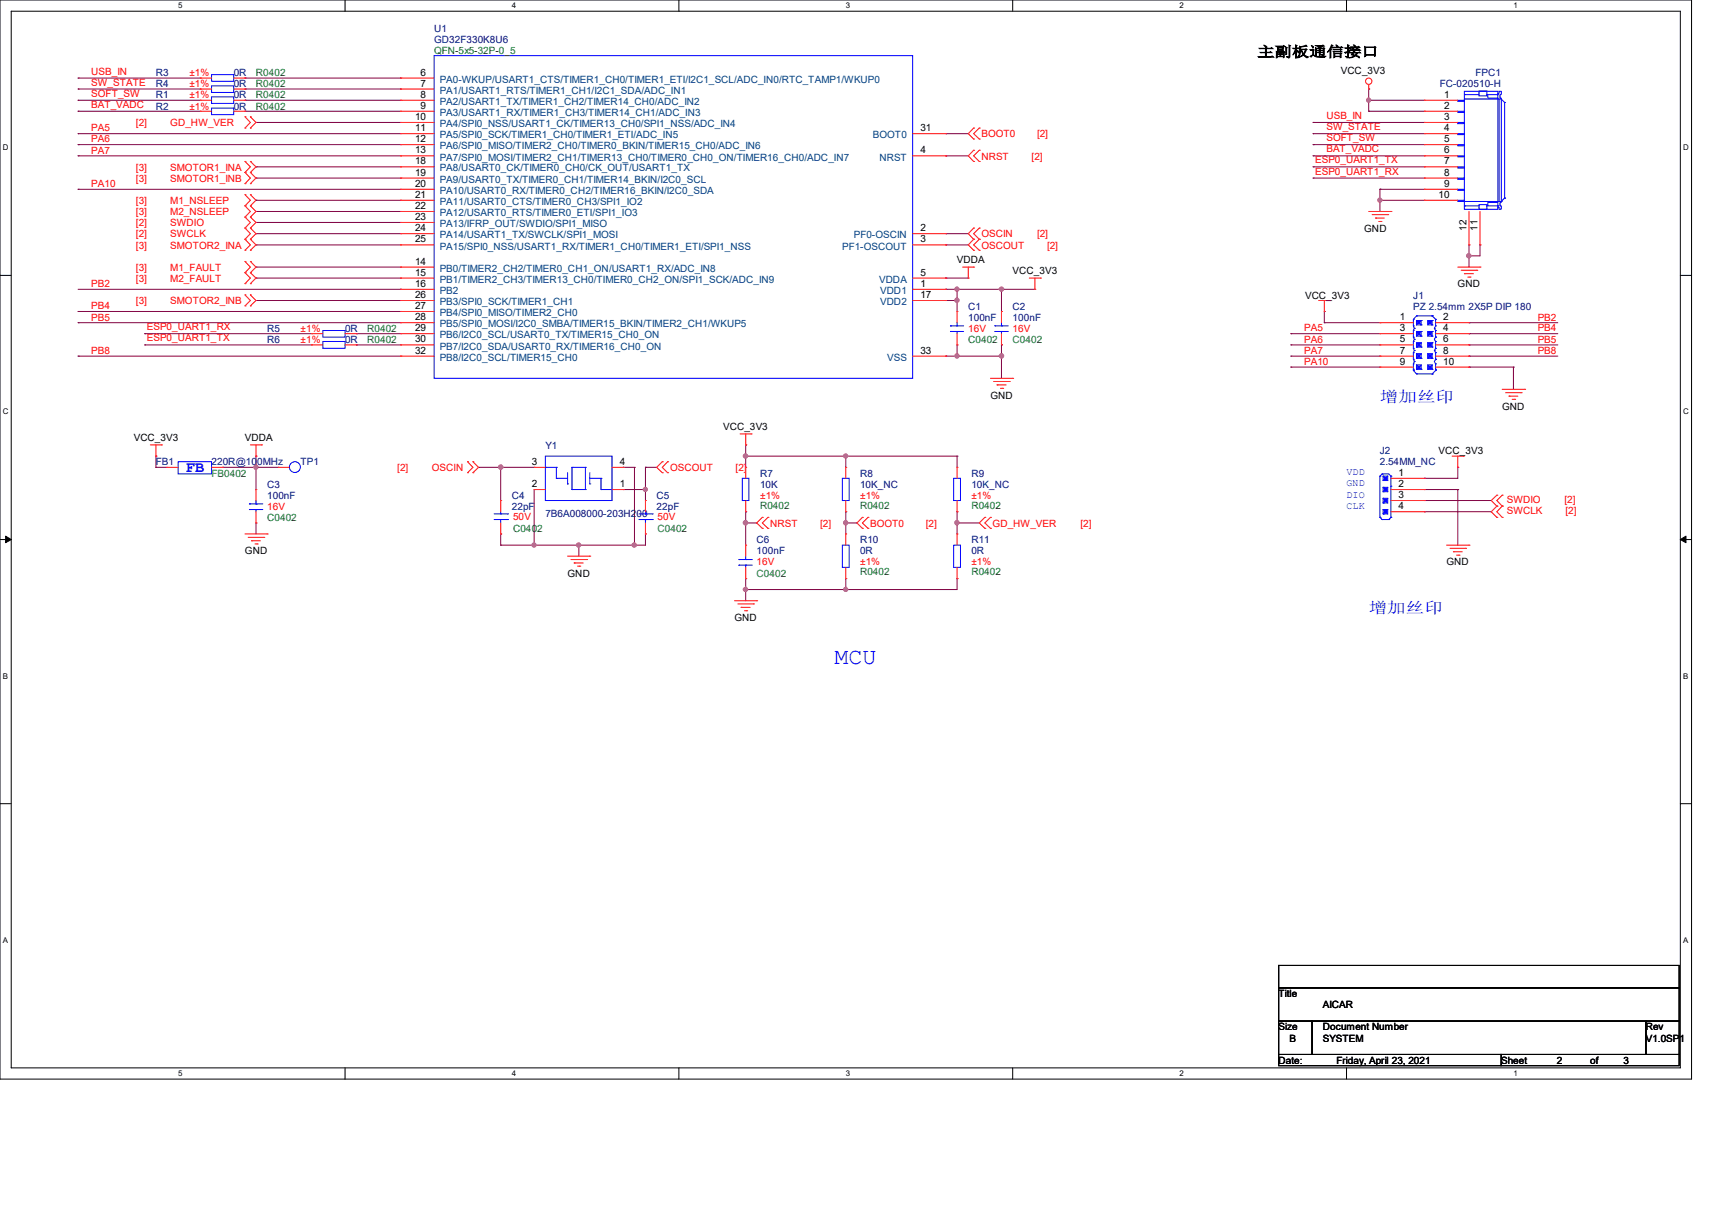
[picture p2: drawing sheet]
<svg xmlns="http://www.w3.org/2000/svg" width="297mm" height="210mm" viewBox="0 0 297 210" stroke-linecap="round" stroke-linejoin="round" font-family="sans-serif">
<path d="M0 0h293.5v187.3h-293.5zM1.9 1.9h289.6v183.4h-289.6z" fill="none" stroke="#000" stroke-width=".17"/>
<g fill="#fff">
<path d="M30.9 .2h.8v1.5h-.8z"/>
<path d="M30.9 185.5h.8v1.6h-.8z"/>
</g>
<path d="M59.9 0v1.9M59.9 185.3v2" fill="none" stroke="#000" stroke-width=".17"/>
<g fill="#fff">
<path d="M88.8 .2h.8v1.5h-.8z"/>
<path d="M88.8 185.5h.8v1.6h-.8z"/>
</g>
<path d="M117.8 0v1.9M117.8 185.3v2" fill="none" stroke="#000" stroke-width=".17"/>
<g fill="#fff">
<path d="M146.7 .2h.8v1.5h-.8z"/>
<path d="M146.7 185.5h.8v1.6h-.8z"/>
</g>
<path d="M175.7 0v1.9M175.7 185.3v2" fill="none" stroke="#000" stroke-width=".17"/>
<g fill="#fff">
<path d="M204.6 .2h.8v1.5h-.8z"/>
<path d="M204.6 185.5h.8v1.6h-.8z"/>
</g>
<path d="M233.6 0v1.9M233.6 185.3v2" fill="none" stroke="#000" stroke-width=".17"/>
<g fill="#fff">
<path d="M262.6 .2h.7v1.5h-.7z"/>
<path d="M262.6 185.5h.7v1.6h-.7z"/>
<path d="M.5 24.8h1v1.6h-1z"/>
<path d="M292 24.8h1v1.6h-1z"/>
<path d="M.5 70.7h1v1.5h-1z"/>
<path d="M292 70.7h1v1.5h-1z"/>
</g>
<path d="M0 47.8h1.9M291.5 47.8h2" fill="none" stroke="#000" stroke-width=".17"/>
<g fill="#fff">
<path d="M.5 116.5h.9v1.6h-.9z"/>
<path d="M292 116.5h.9v1.6h-.9z"/>
</g>
<path d="M0 93.6h1.9M291.5 93.6h2" fill="none" stroke="#000" stroke-width=".17"/>
<path d="M1 93l.9 .6-.9 .6zM291.5 93.6l1-.6v1.2z" fill="#000" stroke="#000" stroke-width=".17"/>
<g fill="#fff">
<path d="M.5 162.4h.9v1.5h-.9z"/>
<path d="M292 162.4h.9v1.5h-.9z"/>
</g>
<path d="M0 139.5h1.9M291.5 139.5h2M221.8 167.6h69.5v3.8h-69.5zM221.8 171.4h69.5v5.8h-69.5zM221.8 177.2h5.8v5.8h-5.8zM227.6 177.2h57.9v5.8h-57.9zM285.5 177.2h5.8v5.8h-5.8zM221.8 183h38.6v2h-38.6zM260.4 183h30.9v2h-30.9z" fill="none" stroke="#000" stroke-width=".17"/>
<g fill="none" stroke="#800040" stroke-width=".17">
<path d="M13.5 13.5h.1M13.5 15.5h.1M13.5 17.4h.1M13.5 19.3h.1M13.5 13.5h21.3M13.5 15.5h21.3M13.5 17.4h21.3M13.5 19.3h21.3M42.5 13.5h.1M42.5 15.5h.1M42.5 17.4h.1M42.5 19.3h.1"/>
<path d="M42.5 13.5h27M42.5 15.5h27M42.5 17.4h27M42.5 19.3h27M237.4 15.5h.1M237.4 17.4h.1M237.4 19.3h.1M237.4 17.4h9.7M237.4 19.3h9.7M237.4 15.5v3.8M13.5 23.2h.1M13.5 25.1h.1"/>
<path d="M13.5 27.1h.1M13.5 32.9h.1M13.5 23.2h56M13.5 27.1h56M13.5 25.1h56M13.5 32.9h56M44.4 29h.1M44.4 30.9h.1M44.4 38.6h.1M44.4 21.3h.1M44.4 34.8h.1M44.4 36.7h.1"/>
<path d="M44.4 29h25.1M44.4 30.9h25.1M44.4 38.6h25.1M44.4 21.3h25.1M44.4 34.8h25.1M44.4 36.7h25.1M164.1 23.2h.1M164.1 27.1h.1M164.1 23.2h3.9M164.1 27.1h3.9M227.8 30.9h.1M227.8 29h.1"/>
<path d="M227.8 21.3h.1M227.8 23.2h.1M227.8 25.1h.1M227.8 27.1h.1M227.8 29h19.3M227.8 30.9h19.3M227.8 23.2h19.3M227.8 27.1h19.3M227.8 21.3h19.3M227.8 25.1h19.3M239.4 32.9h.1M239.4 34.8h.1"/>
<path d="M239.4 34.8h7.7M239.4 32.9h7.7M239.4 32.9v3.8M13.5 56h.1M13.5 54.1h.1M13.5 50.2h56M13.5 56h56M13.5 54.1h56M25.1 57.9h.1M25.1 59.9h.1M25.1 57.9h29M25.1 59.9h29"/>
<path d="M44.4 42.5h.1M44.4 52.2h.1M44.4 40.6h.1M44.4 46.4h.1M44.4 48.3h.1M44.4 42.5h25.1M44.4 40.6h25.1M44.4 52.2h25.1M44.4 48.3h25.1M44.4 46.4h25.1M61.8 57.9h.1M61.8 59.9h.1"/>
<path d="M61.8 57.9h7.7M61.8 59.9h7.7M69.5 50.2h.1M164.1 40.6h.1M164.1 42.5h.1M164.1 50.2h.1M164.1 52.2h.1M164.1 48.3h.1M164.1 42.5h3.9M164.1 40.6h3.9M164.1 50.2h15.4M164.1 52.2h1.9"/>
<path d="M164.1 48.3h3.9M166 50.2h.1M166 52.2h.1M166 59.9h.1M166 50.2v3.9M166 59.9v1.9M173.7 50.2h.1M173.7 59.9h.1M173.7 50.2v3.9M173.7 59.9v5.8M223.9 57.9h.1M223.9 59.9h.1"/>
<path d="M223.9 57.9h15.5M223.9 59.9h15.5M229.7 56h.1M229.7 54.1h.1M229.7 56h9.7M229.7 54.1v1.9M254.8 42.5h.1M254.8 44.4h.1M254.8 56h.1M254.8 59.9h.1M254.8 57.9h.1M254.8 56h15.5"/>
<path d="M254.8 57.9h15.5M254.8 59.9h15.5M254.8 42.5v3.9M256.8 42.5h.1M256.8 42.5v1.9h-2M13.5 61.8h.1M13.5 61.8h56M27.1 79.2h.1M27.1 79.2v1.9M44.4 79.2h.1M44.4 79.2v5.8M129.4 77.2h.1"/>
<path d="M129.4 79.2h.1M129.4 79.2h36.6M129.4 77.2v3.9M146.7 79.2h.1M146.7 79.2v1.9M164.1 61.8h.1M164.1 61.8h9.6M166 79.2h.1M166 61.8h.1M166 79.2v1.9M173.7 61.8h.1M223.9 63.7h.1"/>
<path d="M223.9 61.8h.1M223.9 61.8h15.5M223.9 63.7h15.5M254.8 63.7h.1M254.8 61.8h.1M254.8 61.8h15.5M254.8 63.7h7.8M262.6 63.7h.1M262.6 63.7v3.9M27.1 81.1h.1M27.1 81.1h1.9M38.6 81.1h.1"/>
<path d="M38.6 81.1h9.7M44.4 81.1h.1M44.4 90.8h.1M44.4 90.8v1.9M83 81.1h.1M83 81.1h9.7M86.9 92.7h.1M86.9 94.6h.1M86.9 81.1h.1M86.9 81.1v5.8M86.9 92.7v1.9M92.7 85h.1"/>
<path d="M92.7 94.6h.1M92.7 85v9.6M100.4 94.6h.1M100.4 94.6v1.9M108.1 81.1h.1M108.1 85h.1M108.1 85h3.9M108.1 81.1h2M110.1 81.1h.1M110.1 94.6h.1M110.1 81.1v13.5M112 92.7h.1"/>
<path d="M112 85h.1M112 81.1h.1M112 81.1h1.9M112 92.7v1.9h-25.1M112 81.1v5.8M129.4 88.8h.1M129.4 90.8h.1M129.4 90.8h1.9M129.4 88.8v5.8M146.7 88.8h.1M146.7 90.8h.1M146.7 90.8h2"/>
<path d="M146.7 88.8v3.9M166 88.8h.1M166 90.8h.1M166 88.8v3.9M166 90.8h3.9M247.1 86.9h.1M247.1 88.8h.1M247.1 85h.1M247.1 83h.1M247.1 86.9h11.6M247.1 88.8h11.6M247.1 85h5.8"/>
<path d="M252.9 85h.1M252.9 81.1h.1M252.9 81.1v1.9h-5.8M252.9 85v9.6M129.4 100.4h.1M129.4 102.3h.1M129.4 100.4v3.9M146.7 102.3h.1M146.7 100.4h.1M146.7 100.4v1.9M166 100.4h.1M166 100.4v1.9h-36.6"/>
</g>
<g fill="#f0f" stroke="#f0f" stroke-width=".17">
<circle cx="146.7" cy="79.1" r=".36"/>
<circle cx="166" cy="90.7" r=".37"/>
<circle cx="146.7" cy="102.3" r=".36"/>
<circle cx="166" cy="50.2" r=".36"/>
<circle cx="166" cy="52.1" r=".37"/>
<circle cx="173.7" cy="50.2" r=".37"/>
<circle cx="166" cy="61.8" r=".37"/>
<circle cx="173.7" cy="61.8" r=".38"/>
<circle cx="129.3" cy="90.7" r=".38"/>
<circle cx="146.7" cy="90.7" r=".37"/>
<circle cx="129.3" cy="79.1" r=".37"/>
<circle cx="129.3" cy="102.3" r=".37"/>
<circle cx="44.4" cy="81.1" r=".37"/>
<circle cx="100.4" cy="94.6" r=".37"/>
<circle cx="110" cy="94.6" r=".37"/>
<circle cx="92.6" cy="94.6" r=".36"/>
<circle cx="86.9" cy="81.1" r=".38"/>
<circle cx="112" cy="84.9" r=".36"/>
<circle cx="239.4" cy="34.7" r=".36"/>
<circle cx="237.4" cy="17.4" r=".36"/>
<circle cx="254.8" cy="44.4" r=".37"/>
</g>
<g fill="none" stroke="#f00" stroke-width=".17">
<path d="M34.8 17.4h.1M34.8 19.3h.1M34.8 13.5h.1M34.8 15.5h.1M34.8 17.4h1.9M34.8 13.5h1.9M34.8 15.5h1.9M34.8 19.3h1.9M40.6 17.4h1.9M40.6 13.5h1.9M40.6 15.5h1.9M40.6 19.3h1.9"/>
<path d="M42.5 17.4h.1M42.5 19.3h.1M42.5 13.5h.1M42.5 15.5h.1M69.5 13.5h.1M69.5 15.5h.1M69.5 17.4h.1M69.5 19.3h.1M69.5 17.4h5.8M69.5 13.5h5.8M69.5 15.5h5.8M69.5 19.3h5.8"/>
<path d="M237.4 15.5h.1M237.4 14.7v.8M247.1 17.4h.1M247.1 19.3h.1M247.1 17.4h5.8M247.1 19.3h5.8M42.5 29.9h.1M42.5 28h.1M42.5 22.2h.1M42.5 20.3h.1M42.5 31.9h.1M42.5 39.6h.1"/>
<path d="M42.5 37.7h.1M42.5 35.7h.1M42.5 33.8h.1M42.5 28l.9 1-.9 .9M42.5 20.3l.9 1-.9 .9M42.5 29.9l.9 1-.9 1M42.5 37.7l.9 .9-.9 1M42.5 39.6l.9 1-.9 .9M42.5 33.8l.9 1-.9 .9M42.5 35.7l.9 1-.9 1M43.4 28h.1M43.4 29.9h.1"/>
<path d="M43.4 20.3h.1M43.4 22.2h.1M43.4 31.9h.1M43.4 37.7h.1M43.4 39.6h.1M43.4 33.8h.1M43.4 35.7h.1M43.4 28l1 1-1 .9M43.4 20.3l1 1-1 .9M43.4 29.9l1 1-1 1M43.4 37.7l1 .9-1 1M43.4 39.6l1 1-1 .9"/>
<path d="M43.4 33.8l1 1-1 .9M43.4 35.7l1 1-1 1M69.5 21.3h.1M69.5 32.9h.1M69.5 30.9h.1M69.5 29h.1M69.5 27.1h.1M69.5 25.1h.1M69.5 23.2h.1M69.5 38.6h.1M69.5 36.7h.1M69.5 34.8h.1"/>
<path d="M69.5 36.7h5.8M69.5 27.1h5.8M69.5 21.3h5.8M69.5 32.9h5.8M69.5 30.9h5.8M69.5 29h5.8M69.5 25.1h5.8M69.5 23.2h5.8M69.5 38.6h5.8M69.5 34.8h5.8M158.3 27.1h5.8M158.3 23.2h5.8"/>
<path d="M164.1 27.1h.1M164.1 23.2h.1M168.9 22.2h.1M168.9 24.1h.1M168.9 26.1h.1M168.9 28h.1M168.9 39.6h.1M168.9 22.2l-.9 1 .9 .9M168.9 26.1l-.9 1 .9 .9M168.9 39.6l-.9 1 .9 .9M169.9 24.1h.1M169.9 22.2h.1"/>
<path d="M169.9 28h.1M169.9 26.1h.1M169.9 39.6h.1M169.9 22.2l-1 1 1 .9M169.9 26.1l-1 1 1 .9M169.9 39.6l-1 1 1 .9M237.4 36.7h3.9M238 37.3h2.7M238.6 37.8h.1M238.6 37.8h1.6M239.2 38.4h.4M239.6 38.4h.1"/>
<path d="M240.7 37.3h.1M241.3 36.7h.1M247.1 21.3h.1M247.1 23.2h.1M247.1 25.1h.1M247.1 27.1h.1M247.1 29h.1M247.1 30.9h.1M247.1 32.9h.1M247.1 34.8h.1M247.1 27.1h5.8M247.1 21.3h5.8"/>
<path d="M247.1 32.9h5.8M247.1 30.9h5.8M247.1 29h5.8M247.1 25.1h5.8M247.1 23.2h5.8M247.1 34.8h5.8M254.8 36.7v5.8M256.8 36.7v5.8M42.5 43.4h.1M42.5 41.5h.1M42.5 53.1h.1M42.5 51.2h.1"/>
<path d="M42.5 49.2h.1M42.5 47.3h.1M42.5 45.4h.1M42.5 41.5l.9 1-.9 .9M42.5 51.2l.9 1-.9 .9M42.5 47.3l.9 1-.9 .9M42.5 45.4l.9 1-.9 .9M43.4 41.5h.1M43.4 43.4h.1M43.4 51.2h.1M43.4 53.1h.1M43.4 47.3h.1"/>
<path d="M43.4 49.2h.1M43.4 45.4h.1M43.4 41.5l1 1-1 .9M43.4 51.2l1 1-1 .9M43.4 47.3l1 1-1 .9M43.4 45.4l1 1-1 .9M54.1 57.9h.1M54.1 59.9h.1M54.1 57.9h1.9M54.1 59.9h1.9M59.9 57.9h1.9M59.9 59.9h1.9"/>
<path d="M61.8 57.9h.1M61.8 59.9h.1M69.5 50.2h.1M69.5 48.3h.1M69.5 46.4h.1M69.5 59.9h.1M69.5 57.9h.1M69.5 56h.1M69.5 54.1h.1M69.5 52.2h.1M69.5 42.5h.1M69.5 40.6h.1"/>
<path d="M69.5 48.3h5.8M69.5 46.4h5.8M69.5 52.2h5.8M69.5 56h5.8M69.5 57.9h5.8M69.5 59.9h5.8M69.5 50.2h5.8M69.5 40.6h5.8M69.5 42.5h5.8M69.5 54.1h5.8M158.3 48.3h5.8M158.3 52.2h5.8"/>
<path d="M158.3 50.2h5.8M158.3 40.6h5.8M158.3 42.5h5.8M164.1 50.2h.1M164.1 40.6h.1M164.1 42.5h.1M164.1 48.3h.1M164.1 52.2h.1M166 59.9h.1M166 54.1h.1M166 54.1v1.9M166 57.9v2"/>
<path d="M167 46.4h1.9M168 48.3h.1M168 46.4v1.9M168.9 46.4h.1M168.9 41.5h.1M168.9 43.4h.1M168.9 41.5l-.9 1 .9 .9M169.9 41.5h.1M169.9 43.4h.1M169.9 41.5l-1 1 1 .9M173.7 59.9h.1M173.7 54.1h.1"/>
<path d="M173.7 54.1v1.9M173.7 57.9v2M178.6 48.3h1.9M179.5 50.2h.1M179.5 48.3v1.9M180.5 48.3h.1M228.8 52.2h1.9M229.7 54.1h.1M229.7 52.2v1.9M230.7 52.2h.1M239.4 56h.1M239.4 57.9h.1"/>
<path d="M239.4 59.9h.1M239.4 56h5.8M239.4 57.9h5.8M239.4 59.9h5.8M249 56h5.8M249 57.9h5.8M249 59.9h5.8M252.9 46.4h3.9M253.5 46.9h2.7M254 47.5h.1M254 47.5h1.6M254.6 48.1h.4"/>
<path d="M254.8 56h.1M254.8 57.9h.1M254.8 59.9h.1M254.8 42.5h.1M255 48.1h.1M256.2 46.9h.1M256.8 46.4h.1M256.8 42.5h.1M26.1 77.2h1.9M27.1 79.2h.1M27.1 77.2v2M28 77.2h.1"/>
<path d="M43.4 77.2h2M44.4 79.2h.1M44.4 77.2v2M45.4 77.2h.1M69.5 61.8h.1M69.5 61.8h5.8M128.4 75.3h1.9M129.4 77.2h.1M129.4 75.3v1.9M130.3 75.3h.1M158.3 61.8h5.8M164.1 61.8h.1"/>
<path d="M171.8 65.7h3.9M172.4 66.2h2.7M173 66.8h.1M173 66.8h1.5M173.6 67.4h.3M173.9 67.4h.1M175.1 66.2h.1M175.7 65.7h.1M239.4 61.8h.1M239.4 63.7h.1M239.4 61.8h5.8M239.4 63.7h5.8"/>
<path d="M249 61.8h5.8M249 63.7h5.8M251.9 79.2h2M252.9 79.2v1.9M253.9 79.2h.1M254.8 61.8h.1M254.8 63.7h.1M260.6 67.6h3.9M261.2 68.2h2.7M261.8 68.7h.1M261.8 68.7h1.5M262.3 69.3h.5"/>
<path d="M262.8 69.3h.1M263.9 68.2h.1M264.5 67.6h.1M29 81.1h.1M29 81.1h1.9M36.7 81.1h1.9M38.6 81.1h.1M42.5 92.7h3.9M43.1 93.3h2.7M43.6 93.9h.1M43.6 93.9h1.6M44.2 94.4h.4"/>
<path d="M44.4 90.8h.1M44.4 85h.1M44.4 85v1.9M44.4 88.8v2M44.6 94.4h.1M45.8 93.3h.1M46.4 92.7h.1M48.3 81.1h.1M48.3 81.1h1.9M81.1 82h.1M81.1 80.1h.1M81.1 80.1l.9 1-.9 .9"/>
<path d="M82 80.1h.1M82 82h.1M82 80.1l1 1-1 .9M86.9 86.9h.1M86.9 92.7h.1M86.9 86.9v1.9M86.9 90.8v1.9M92.7 81.1h.1M92.7 85h.1M92.7 85h1.9M92.7 81.1h1.9M98.5 96.5h3.8"/>
<path d="M99.1 97.1h2.7M99.6 97.7h.1M99.6 97.7h1.6M100.2 98.3h.4M100.6 98.3h.1M101.8 97.1h.1M102.3 96.5h.1M106.2 85h1.9M106.2 81.1h1.9M108.1 85h.1M108.1 81.1h.1M112 86.9h.1"/>
<path d="M112 92.7h.1M112 86.9v1.9M112 90.8v1.9M114.9 80.1h.1M114.9 82h.1M114.9 80.1l-1 1 1 .9M115.8 82h.1M115.8 80.1h.1M115.8 80.1l-.9 1 .9 .9M129.4 88.8h.1M129.4 81.1h.1M129.4 94.6h.1"/>
<path d="M129.4 81.1v1.9M129.4 86.9v1.9M129.4 94.6v1.9M129.4 98.5v1.9M132.2 89.8h.1M132.2 91.7h.1M132.2 89.8l-.9 1 .9 .9M133.2 91.7h.1M133.2 89.8h.1M133.2 89.8l-1 1 1 .9M146.7 88.8h.1M146.7 81.1h.1"/>
<path d="M146.7 92.7h.1M146.7 81.1v1.9M146.7 86.9v1.9M146.7 92.7v1.9M146.7 98.5v1.9M149.6 89.8h.1M149.6 91.7h.1M149.6 89.8l-.9 1 .9 .9M150.6 91.7h.1M150.6 89.8h.1M150.6 89.8l-1 1 1 .9M166 88.8h.1"/>
<path d="M166 81.1h.1M166 92.7h.1M166 81.1v1.9M166 86.9v1.9M166 92.7v1.9M166 98.5v1.9M170.9 89.8h.1M170.9 91.7h.1M170.9 89.8l-1 1 1 .9M171.8 91.7h.1M171.8 89.8h.1M171.8 89.8l-.9 1 .9 .9"/>
<path d="M241.3 85h5.8M241.3 83h5.8M241.3 86.9h5.8M241.3 88.8h5.8M247.1 83h.1M247.1 85h.1M247.1 86.9h.1M247.1 88.8h.1M251 94.6h3.8M251.5 95.2h2.8M252.1 95.8h.1M252.1 95.8h1.6"/>
<path d="M252.7 96.4h.4M252.9 81.1h.1M253.1 96.4h.1M254.3 95.2h.1M254.8 94.6h.1M259.7 87.8h.1M259.7 85.9h.1M259.7 89.8h.1M259.7 85.9l-1 1 1 .9M259.7 87.8l-1 1 1 1M260.6 85.9h.1M260.6 87.8h.1"/>
<path d="M260.6 89.8h.1M260.6 85.9l-.9 1 .9 .9M260.6 87.8l-.9 1 .9 1M127.4 104.3h3.9M128 104.8h2.7M128.6 105.4h.1M128.6 105.4h1.5M129.2 106h.3M129.4 100.4h.1M129.5 106h.1M130.7 104.8h.1M131.3 104.3h.1"/>
<path d="M146.7 100.4h.1M166 100.4h.1"/>
<circle cx="237.4" cy="14.1" r=".55"/>
</g>
<g fill="none" stroke="#00f" stroke-width=".17">
<path d="M36.7 16.8h3.9v1.1h-3.9zM36.7 18.8h3.9v1.1h-3.9zM36.7 13h3.9v1.1h-3.9zM36.7 14.9h3.9v1.1h-3.9zM75.3 9.7h83v56h-83zM252.9 17.4h1.1v.2h-1.1zM252.9 19.3h1.1v.2h-1.1zM254 15.8h5.8v20.5h-5.8zM254 17.2h.1M254 16.4h.1M254 16.4h2.6M256.6 15.8h1.3v.8h-1.3z"/>
<path d="M257.9 16.4h1.9M258.1 16.4v.6h1.7M259.8 16.4h.1M259.8 16.2h.3v-.4h.3v.6h-.2v.6h.2v.2h-6.4M260.1 17.2v17.8M261 17.8h.1M261 17.8l-.6-.6v17.8M261 17.8v16.6M252.9 21.3h1.1v.2h-1.1zM252.9 23.2h1.1v.2h-1.1zM252.9 25.1h1.1v.2h-1.1zM252.9 27.1h1.1v.1h-1.1z"/>
<path d="M252.9 29h1.1v.2h-1.1zM252.9 30.9h1.1v.2h-1.1zM252.9 32.9h1.1v.1h-1.1zM252.9 34.8h1.1v.2h-1.1zM254 35.7h.1M254 35h.1M254 35h6.4v.1h-.2v.6h.2v.6h-.3v-.4h-.3M254 35.7h2.6M256.6 35.5h1.3v.8h-1.3zM257.9 35.7h1.9M259.8 35.7h.1M259.8 35.1h-1.7v.6"/>
<path d="M260.1 35h.1M260.4 35h.1M261 34.4h.1M261 34.4l-.6 .6M56 57.4h3.9v1.1h-3.9zM56 59.3h3.9v1.2h-3.9zM164.9 56.6h.1M164.9 57.5h.1M164.9 56.6h2.3M164.9 57.5h2.3M166 57.5h.1M166 56.6h.1"/>
<path d="M166 56v.6M166 57.5v.4M172.6 56.6h.1M172.6 57.5h.1M172.6 56.6h2.3M172.6 57.5h2.3M173.7 57.5h.1M173.7 56.6h.1M173.7 56v.6M173.7 57.5v.4M245.2 56.6h.1M245.2 58.5h.1"/>
<path d="M245.2 57.4h.1M245.2 59.3h.1M245.2 55.4h.1M245.2 55.4v1.2M245.2 57.4v1.1M245.2 59.3v1.2M245.2 56.6l.2 .4M245.2 58.5l.2 .4M245.4 57h.1M245.4 58.9h.1M245.4 57l-.2 .4M245.4 58.9l-.2 .4"/>
<path d="M245.7 55.6h.8v.8h-.8zM245.7 57.5h.8v.8h-.8zM245.7 59.5h.8v.7h-.8zM245.7 54.8h.1M245.7 55.6l.8 .8M245.7 57.5l.8 .8M245.7 59.5l.8 .7M245.7 54.8h2.8M245.7 54.8l-.5 .6M246.5 56.4h.1M246.5 55.6h.1M246.5 57.5h.1"/>
<path d="M246.5 58.3h.1M246.5 55.6l-.8 .8M246.5 57.5l-.8 .8M246.5 59.5l-.8 .7M247.7 55.6h.8v.8h-.8zM247.7 57.5h.8v.8h-.8zM247.7 59.5h.8v.7h-.8zM247.7 59.5l.8 .7M247.7 57.5l.8 .8M247.7 55.6l.8 .8M248.5 55.6h.1M248.5 57.5h.1"/>
<path d="M248.5 59.5h.1M248.5 58.3h.1M248.5 56.4h.1M248.5 54.8h.1M248.5 55.6l-.8 .8M248.5 57.5l-.8 .8M248.5 59.5l-.8 .7M248.5 54.8l.5 .6M248.8 57h.1M248.8 57l.2 .4M249 57.4h.1M249 59.3h.1"/>
<path d="M249 58.5h.1M249 56.6h.1M249 55.4h.1M249 56.6l-.2 .4M249 58.5l-.2 .4 .2 .4M249 55.4v1.2M249 57.4v1.1M249 59.3v1.2M94.6 79.2h11.6v7.7h-11.6zM245.2 61.2h.1M245.2 63.2h.1M245.2 64.1h.1"/>
<path d="M245.2 60.5h.1M245.2 62.4h.1M245.2 64.3h.1M245.2 61.2v1.2M245.2 63.2v1.1M245.2 60.5l.2 .3M245.2 62.4l.2 .3M245.2 64.3l.5 .6M245.4 60.8h.1M245.4 62.7h.1M245.4 60.8l-.2 .4M245.4 62.7l-.2 .5"/>
<path d="M245.7 61.4h.8v.8h-.8zM245.7 63.3h.8v.8h-.8zM245.7 64.1h.1M245.7 62.2h.1M245.7 60.2h.1M245.7 64.9h.1M245.7 61.4l.8 .8M245.7 63.3l.8 .8M245.7 64.9h2.8M246.5 60.2h.1M246.5 62.2h.1M246.5 64.1h.1"/>
<path d="M246.5 61.4l-.8 .8M246.5 63.3l-.8 .8M247.7 61.4h.8v.8h-.8zM247.7 63.3h.8v.8h-.8zM247.7 64.1h.1M247.7 62.2h.1M247.7 63.3l.8 .8M247.7 61.4l.8 .8M248.5 60.2h.1M248.5 62.2h.1M248.5 64.1h.1M248.5 64.9h.1"/>
<path d="M248.5 63.3l-.8 .8M248.5 61.4l-.8 .8M248.8 60.8h.1M248.8 60.8l.2 .4M249 61.2h.1M249 63.2h.1M249 62.4h.1M249 64.1h.1M249 60.5h.1M249 64.3h.1M249 60.5l-.2 .3M249 62.4l-.2 .3 .2 .5"/>
<path d="M249 61.2v1.2M249 63.2v1.1M249 64.3l-.5 .6M30.9 80.1h5.8v2.2h-5.8zM43.3 87.5h.1M43.3 88.4h.1M43.3 87.5h2.3M43.3 88.4h2.3M44.4 88.4h.1M44.4 87.5h.1M44.4 86.9v.6M44.4 88.4v.4"/>
<path d="M85.7 90.2h2.4M85.7 89.2h2.4M86.9 89.2h.1M86.9 90.2h.1M86.9 88.8v.4M86.9 90.2v.6M88.1 90.2h.1M88.1 89.2h.1M94.6 81.1h.1M94.6 81.1h1.9M96.5 83h.1M96.5 81.1h.1"/>
<path d="M96.5 83h2M96.5 81.1v1.9M98.5 84h.1M98.5 82v2M99.2 85h.1M99.2 81.1h.1M99.2 85h2.4M99.2 81.1v3.9M99.2 81.1h2.4M101.6 85h.1M101.6 81.1h.1M101.6 81.1v3.9"/>
<path d="M102.3 84h.1M102.3 82v2M102.3 83h2M104.3 83h.1M104.3 85h.1M104.3 85h1.9M104.3 83v2M106.2 85h.1M110.8 90.2h2.4M110.8 89.2h2.4M112 89.2h.1M112 90.2h.1"/>
<path d="M112 88.8v.4M112 90.2v.6M113.2 90.2h.1M113.2 89.2h.1M128.2 97.1h.1M128.2 98.1h.1M128.2 97.1h2.3M128.2 98.1h2.3M128.8 83h1.1v3.9h-1.1zM129.4 98.1h.1M129.4 97.1h.1M129.4 96.5v.6"/>
<path d="M129.4 98.1v.4M146.1 83h1.2v3.9h-1.2zM146.1 94.6h1.2v3.9h-1.2zM165.4 83h1.2v3.9h-1.2zM165.4 94.6h1.2v3.9h-1.2zM239.4 82.6h.1M239.4 89.8h.1M239.4 82.6v7.2M239.4 89.8l.4 .4M239.8 82.3h.1M239.8 90.2h.1M239.8 90.2h1.1"/>
<path d="M239.8 82.3h1.1l.4 .3M239.8 82.3l-.4 .3M239.9 82.6h.8v.8h-.8zM239.9 84.6h.8v.7h-.8zM239.9 86.5h.8v.8h-.8zM239.9 88.4h.8v.8h-.8zM239.9 83.4h.1M239.9 82.6h.1M239.9 84.6h.1M239.9 85.3h.1M239.9 87.3h.1M239.9 86.5h.1"/>
<path d="M239.9 89.2h.1M239.9 88.4h.1M239.9 82.6l.8 .8M239.9 84.6l.8 .7M239.9 86.5l.8 .8M239.9 88.4l.8 .8M240.7 82.6l-.8 .8M240.7 84.6l-.8 .7M240.7 86.5l-.8 .8M240.7 88.4l-.8 .8M240.9 90.2h.1M241.3 84.4h.1"/>
<path d="M241.3 89.8h.1M241.3 82.6h.1M241.3 82.6v7.2M241.3 89.8l-.4 .4"/>
<circle cx="51.2" cy="81.1" r=".94"/>
</g>
<g fill="#00f" stroke="#00f" stroke-width=".17">
<path d="M246 55.8h.3v.4h-.3z" fill-rule="evenodd"/>
<path d="M247.9 55.8h.4v.4h-.4z" fill-rule="evenodd"/>
<path d="M246 57.7h.3v.4h-.3z" fill-rule="evenodd"/>
<path d="M247.9 57.7h.4v.4h-.4z" fill-rule="evenodd"/>
<path d="M246 59.6h.3v.5h-.3z" fill-rule="evenodd"/>
<path d="M247.9 59.6h.4v.5h-.4z" fill-rule="evenodd"/>
<path d="M246 61.6h.3v.4h-.3z" fill-rule="evenodd"/>
<path d="M247.9 61.6h.4v.4h-.4z" fill-rule="evenodd"/>
<path d="M246 63.5h.3v.4h-.3z" fill-rule="evenodd"/>
<path d="M247.9 63.5h.4v.4h-.4z" fill-rule="evenodd"/>
<path d="M240.2 82.8h.3v.4h-.3z" fill-rule="evenodd"/>
<path d="M240.2 84.8h.3v.3h-.3z" fill-rule="evenodd"/>
<path d="M240.2 86.7h.3v.4h-.3z" fill-rule="evenodd"/>
<path d="M240.2 88.6h.3v.4h-.3z" fill-rule="evenodd"/>
</g>
<text font-size="4" fill="#00f" x="144.8" y="115.2">MCU</text>
<g font-size="2.7" fill="#00f">
<text x="239.4" y="69.7">增加丝印</text>
<text x="32.3" y="82">FB</text>
<text x="237.4" y="106.4">增加丝印</text>
</g>
<text font-size="2.5" x="218.1" y="9.8">主副板通信接口</text>
<g font-size="1.7" fill="#000080">
<text x="75.3" y="5.5">U1</text>
<text x="75.3" y="7.4">GD32F330K8U6</text>
<text x="27" y="17.1">R1</text>
<text x="27" y="13.2">R3</text>
<text x="27" y="15.2">R4</text>
<text x="40.6" y="17.1">0R</text>
<text x="40.6" y="13.2">0R</text>
<text x="40.6" y="15.2">0R</text>
<text x="249.8" y="15.2">FC-020510-H</text>
<text x="256" y="13.2">FPC1</text>
<text x="27" y="19">R2</text>
<text x="40.6" y="19">0R</text>
<text x="168" y="53.8">C1</text>
<text x="175.7" y="53.8">C2</text>
<text x="245.2" y="51.8">J1</text>
<text x="245.2" y="53.8">PZ 2.54mm 2X5P DIP 180</text>
<text x="46.4" y="57.6">R5</text>
<text x="46.4" y="59.5">R6</text>
<text x="59.9" y="57.6">0R</text>
<text x="59.9" y="59.5">0R</text>
<text x="168" y="55.7">100nF</text>
<text x="175.7" y="55.7">100nF</text>
<text x="94.6" y="77.9">Y1</text>
<text x="27" y="80.8">FB1</text>
<text x="36.7" y="80.8">220R@100MHz</text>
<text x="52.2" y="80.8">TP1</text>
<text x="131.9" y="82.7">R7</text>
<text x="149.2" y="82.7">R8</text>
<text x="168.5" y="82.7">R9</text>
<text x="239.4" y="78.8">J2</text>
<text x="239.4" y="80.8">2.54MM_NC</text>
<text x="46.4" y="84.6">C3</text>
<text x="46.4" y="86.6">100nF</text>
<text x="88.8" y="86.6">C4</text>
<text x="88.8" y="88.5">22pF</text>
<text x="94.6" y="89.7">7B6A008000-203H200</text>
<text x="113.9" y="86.6">C5</text>
<text x="113.9" y="88.5">22pF</text>
<text x="131.9" y="84.6">10K</text>
<text x="149.2" y="84.6">10K_NC</text>
<text x="168.5" y="84.6">10K_NC</text>
<text x="131.3" y="94.3">C6</text>
<text x="149.2" y="94.3">R10</text>
<text x="168.5" y="94.3">R11</text>
<text x="131.3" y="96.2">100nF</text>
<text x="149.2" y="96.2">0R</text>
<text x="168.5" y="96.2">0R</text>
</g>
<g font-size="1.7" fill="#008000">
<text x="75.3" y="9.4">QFN-5x5-32P-0_5</text>
<text x="44.4" y="17.1">R0402</text>
<text x="44.4" y="13.2">R0402</text>
<text x="44.4" y="15.2">R0402</text>
<text x="44.4" y="19">R0402</text>
<text x="63.7" y="57.6">R0402</text>
<text x="63.7" y="59.5">R0402</text>
<text x="168" y="59.5">C0402</text>
<text x="175.7" y="59.5">C0402</text>
<text x="36.7" y="82.7">FB0402</text>
<text x="131.9" y="88.3">R0402</text>
<text x="149.2" y="88.3">R0402</text>
<text x="168.5" y="88.3">R0402</text>
<text x="46.4" y="90.4">C0402</text>
<text x="89" y="92.4">C0402</text>
<text x="114.1" y="92.4">C0402</text>
<text x="131.3" y="100.1">C0402</text>
<text x="149.2" y="99.9">R0402</text>
<text x="168.5" y="99.9">R0402</text>
</g>
<g font-size="1.7" fill="#f00">
<text x="15.8" y="13">USB_IN</text>
<text x="15.8" y="14.9">SW_STATE</text>
<text x="15.8" y="16.8">SOFT_SW</text>
<text x="32.8" y="17.1">±1%</text>
<text x="32.8" y="13.2">±1%</text>
<text x="32.8" y="15.2">±1%</text>
<text x="15.8" y="22.8">PA5</text>
<text x="15.8" y="18.7">BAT_VADC</text>
<text x="23.6" y="21.9">[2]</text>
<text x="29.5" y="21.9">GD_HW_VER</text>
<text x="32.8" y="19">±1%</text>
<text x="170.2" y="23.8">BOOT0</text>
<text x="179.9" y="23.8">[2]</text>
<text x="230.1" y="20.7">USB_IN</text>
<text x="230.1" y="22.6">SW_STATE</text>
<text x="15.8" y="24.7">PA6</text>
<text x="15.8" y="26.7">PA7</text>
<text x="23.6" y="29.6">[3]</text>
<text x="29.5" y="29.6">SMOTOR1_INA</text>
<text x="170.2" y="27.7">NRST</text>
<text x="179" y="27.7">[2]</text>
<text x="228.2" y="28.4">ESP0_UART1_TX</text>
<text x="230.1" y="24.5">SOFT_SW</text>
<text x="230.1" y="26.5">BAT_VADC</text>
<text x="15.8" y="32.5">PA10</text>
<text x="23.6" y="31.5">[3]</text>
<text x="23.6" y="35.4">[3]</text>
<text x="29.5" y="31.5">SMOTOR1_INB</text>
<text x="29.5" y="35.4">M1_NSLEEP</text>
<text x="228.2" y="30.3">ESP0_UART1_RX</text>
<text x="23.6" y="39.3">[2]</text>
<text x="23.6" y="41.2">[2]</text>
<text x="23.6" y="37.3">[3]</text>
<text x="29.5" y="39.3">SWDIO</text>
<text x="29.5" y="41.2">SWCLK</text>
<text x="29.5" y="37.3">M2_NSLEEP</text>
<text x="170.2" y="41.2">OSCIN</text>
<text x="179.9" y="41.2">[2]</text>
<text x="23.6" y="43.1">[3]</text>
<text x="23.6" y="47">[3]</text>
<text x="29.5" y="43.1">SMOTOR2_INA</text>
<text x="29.5" y="47">M1_FAULT</text>
<text x="170.2" y="43.1">OSCOUT</text>
<text x="181.6" y="43.1">[2]</text>
<text x="15.8" y="53.7">PB4</text>
<text x="15.8" y="49.8">PB2</text>
<text x="23.6" y="52.8">[3]</text>
<text x="23.6" y="48.9">[3]</text>
<text x="29.5" y="52.8">SMOTOR2_INB</text>
<text x="29.5" y="48.9">M2_FAULT</text>
<text x="15.8" y="55.6">PB5</text>
<text x="25.5" y="57.3">ESP0_UART1_RX</text>
<text x="25.5" y="59.3">ESP0_UART1_TX</text>
<text x="52.2" y="57.6">±1%</text>
<text x="52.2" y="59.5">±1%</text>
<text x="168" y="57.6">16V</text>
<text x="175.7" y="57.6">16V</text>
<text x="226.3" y="57.5">PA5</text>
<text x="226.3" y="59.5">PA6</text>
<text x="266.8" y="55.6">PB2</text>
<text x="266.8" y="59.5">PB5</text>
<text x="266.8" y="57.5">PB4</text>
<text x="15.8" y="61.4">PB8</text>
<text x="226.3" y="63.3">PA10</text>
<text x="226.3" y="61.4">PA7</text>
<text x="266.8" y="61.4">PB8</text>
<text x="68.9" y="81.7">[2]</text>
<text x="74.9" y="81.7">OSCIN</text>
<text x="116.2" y="81.7">OSCOUT</text>
<text x="127.6" y="81.7">[2]</text>
<text x="46.4" y="88.5">16V</text>
<text x="131.9" y="86.6">±1%</text>
<text x="149.2" y="86.6">±1%</text>
<text x="168.5" y="86.6">±1%</text>
<text x="261.4" y="87.3">SWDIO</text>
<text x="261.4" y="89.3">SWCLK</text>
<text x="271.4" y="87.3">[2]</text>
<text x="271.6" y="89.3">[2]</text>
<text x="89" y="90.2">50V</text>
<text x="114.1" y="90.2">50V</text>
<text x="133.6" y="91.4">NRST</text>
<text x="142.3" y="91.4">[2]</text>
<text x="150.9" y="91.4">BOOT0</text>
<text x="160.6" y="91.4">[2]</text>
<text x="172.2" y="91.4">GD_HW_VER</text>
<text x="187.4" y="91.4">[2]</text>
<text x="131.3" y="98.1">16V</text>
<text x="149.2" y="98.1">±1%</text>
<text x="168.5" y="98.1">±1%</text>
</g>
<g font-size="1.7">
<text x="73" y="13.1">6</text>
<text x="73" y="15">7</text>
<text x="73" y="17">8</text>
<text x="232.6" y="12.8">VCC_3V3</text>
<text x="250.5" y="17">1</text>
<text x="72" y="20.8">10</text>
<text x="72" y="22.8">11</text>
<text x="73" y="18.9">9</text>
<text x="159.7" y="22.8">31</text>
<text x="250.5" y="18.9">2</text>
<text x="250.5" y="20.8">3</text>
<text x="250.5" y="22.8">4</text>
<text x="72" y="28.5">18</text>
<text x="72" y="26.6">13</text>
<text x="72" y="24.7">12</text>
<text x="159.7" y="26.6">4</text>
<text x="250.5" y="24.7">5</text>
<text x="250.5" y="26.6">6</text>
<text x="250.5" y="28.5">7</text>
<text x="72" y="32.4">20</text>
<text x="72" y="30.5">19</text>
<text x="72" y="34.3">21</text>
<text x="249.6" y="34.3">10</text>
<text x="250.5" y="30.5">8</text>
<text x="250.5" y="32.4">9</text>
<text x="72" y="40.1">24</text>
<text x="72" y="38.2">23</text>
<text x="72" y="36.3">22</text>
<text x="159.7" y="40.1">2</text>
<text x="236.7" y="40.2">GND</text>
<text x="254.4" y="40" transform="rotate(-90 254.4 40)">12</text>
<text x="256.3" y="40" transform="rotate(-90 256.3 40)">11</text>
<text x="72" y="47.8">15</text>
<text x="72" y="45.9">14</text>
<text x="72" y="42.1">25</text>
<text x="159.7" y="42.1">3</text>
<text x="159.7" y="47.8">5</text>
<text x="166" y="45.6">VDDA</text>
<text x="175.7" y="47.6">VCC_3V3</text>
<text x="72" y="49.8">16</text>
<text x="72" y="53.6">27</text>
<text x="72" y="51.7">26</text>
<text x="159.7" y="49.8">1</text>
<text x="159.7" y="51.7">17</text>
<text x="226.4" y="51.8">VCC_3V3</text>
<text x="252.9" y="49.9">GND</text>
<text x="72" y="59.4">30</text>
<text x="72" y="57.5">29</text>
<text x="72" y="55.6">28</text>
<text x="242.8" y="55.6">1</text>
<text x="242.8" y="57.5">3</text>
<text x="242.8" y="59.4">5</text>
<text x="250.4" y="55.6">2</text>
<text x="250.4" y="57.5">4</text>
<text x="250.4" y="59.4">6</text>
<text x="72" y="61.4">32</text>
<text x="159.7" y="61.4">33</text>
<text x="242.8" y="61.4">7</text>
<text x="242.8" y="63.3">9</text>
<text x="250.4" y="61.4">8</text>
<text x="250.4" y="63.3">10</text>
<text x="171.8" y="69.2">GND</text>
<text x="260.6" y="71.1">GND</text>
<text x="23.2" y="76.5">VCC_3V3</text>
<text x="42.5" y="76.5">VDDA</text>
<text x="125.5" y="74.6">VCC_3V3</text>
<text x="92.3" y="80.7">3</text>
<text x="107.5" y="80.7">4</text>
<text x="242.6" y="82.6">1</text>
<text x="249.6" y="78.8">VCC_3V3</text>
<text x="92.3" y="84.5">2</text>
<text x="107.5" y="84.5">1</text>
<text x="242.6" y="84.5">2</text>
<text x="242.6" y="86.4">3</text>
<text x="242.6" y="88.4">4</text>
<text x="42.5" y="96.2">GND</text>
<text x="98.5" y="100.1">GND</text>
<text x="250.9" y="98.1">GND</text>
<text x="127.4" y="107.8">GND</text>
<text x="221.8" y="173.1">Title</text>
<text x="221.8" y="178.8">Size</text>
<text x="229.5" y="178.8">Document Number</text>
<text x="229.5" y="175">AICAR</text>
<text x="285.5" y="178.8">Rev</text>
<text x="221.8" y="184.6">Date:</text>
<text x="223.7" y="180.8">B</text>
<text x="229.5" y="180.8">SYSTEM</text>
<text x="231.8" y="184.6">Friday, April 23, 2021</text>
<text x="260.4" y="184.6">Sheet</text>
<text x="270.1" y="184.6">2</text>
<text x="275.9" y="184.6">of</text>
<text x="281.6" y="184.6">3</text>
<text x="285.5" y="180.8">V1.0SP1</text>
</g>
<g font-size="1.7" fill="#004080">
<text x="76.3" y="14.4">PA0-WKUP/USART1_CTS/TIMER1_CH0/TIMER1_ETI/I2C1_SCL/ADC_IN0/RTC_TAMP1/WKUP0</text>
<text x="76.3" y="16.3">PA1/USART1_RTS/TIMER1_CH1/I2C1_SDA/ADC_IN1</text>
<text x="76.3" y="18.2">PA2/USART1_TX/TIMER1_CH2/TIMER14_CH0/ADC_IN2</text>
<text x="76.3" y="20.1">PA3/USART1_RX/TIMER1_CH3/TIMER14_CH1/ADC_IN3</text>
<text x="76.3" y="22.1">PA4/SPI0_NSS/USART1_CK/TIMER13_CH0/SPI1_NSS/ADC_IN4</text>
<text x="76.3" y="29.8">PA8/USART0_CK/TIMER0_CH0/CK_OUT/USART1_TX</text>
<text x="76.3" y="27.9">PA7/SPI0_MOSI/TIMER2_CH1/TIMER13_CH0/TIMER0_CH0_ON/TIMER16_CH0/ADC_IN7</text>
<text x="76.3" y="25.9">PA6/SPI0_MISO/TIMER2_CH0/TIMER0_BKIN/TIMER15_CH0/ADC_IN6</text>
<text x="76.3" y="24">PA5/SPI0_SCK/TIMER1_CH0/TIMER1_ETI/ADC_IN5</text>
<text x="151.4" y="24">BOOT0</text>
<text x="152.6" y="27.9">NRST</text>
<text x="76.3" y="33.7">PA10/USART0_RX/TIMER0_CH2/TIMER16_BKIN/I2C0_SDA</text>
<text x="76.3" y="31.7">PA9/USART0_TX/TIMER0_CH1/TIMER14_BKIN/I2C0_SCL</text>
<text x="76.3" y="35.6">PA11/USART0_CTS/TIMER0_CH3/SPI1_IO2</text>
<text x="76.3" y="41.4">PA14/USART1_TX/SWCLK/SPI1_MOSI</text>
<text x="76.3" y="39.4">PA13/IFRP_OUT/SWDIO/SPI1_MISO</text>
<text x="76.3" y="37.5">PA12/USART0_RTS/TIMER0_ETI/SPI1_IO3</text>
<text x="148.1" y="41.4">PF0-OSCIN</text>
<text x="76.3" y="47.2">PB0/TIMER2_CH2/TIMER0_CH1_ON/USART1_RX/ADC_IN8</text>
<text x="76.3" y="43.3">PA15/SPI0_NSS/USART1_RX/TIMER1_CH0/TIMER1_ETI/SPI1_NSS</text>
<text x="146.1" y="43.3">PF1-OSCOUT</text>
<text x="76.3" y="51">PB2</text>
<text x="76.3" y="49.1">PB1/TIMER2_CH3/TIMER13_CH0/TIMER0_CH2_ON/SPI1_SCK/ADC_IN9</text>
<text x="76.3" y="53">PB3/SPI0_SCK/TIMER1_CH1</text>
<text x="152.5" y="49.1">VDDA</text>
<text x="152.7" y="51">VDD1</text>
<text x="152.7" y="53">VDD2</text>
<text x="76.3" y="58.7">PB6/I2C0_SCL/USART0_TX/TIMER15_CH0_ON</text>
<text x="76.3" y="56.8">PB5/SPI0_MOSI/I2C0_SMBA/TIMER15_BKIN/TIMER2_CH1/WKUP5</text>
<text x="76.3" y="54.9">PB4/SPI0_MISO/TIMER2_CH0</text>
<text x="76.3" y="62.6">PB8/I2C0_SCL/TIMER15_CH0</text>
<text x="76.3" y="60.7">PB7/I2C0_SDA/USART0_RX/TIMER16_CH0_ON</text>
<text x="153.9" y="62.6">VSS</text>
</g>
<g font-size="1.7" fill="#00f">
<text x="233.6" y="82.5">VDD</text>
<text x="233.6" y="84.4">GND</text>
<text x="233.6" y="86.4">DIO</text>
<text x="233.6" y="88.3">CLK</text>
</g>
<g font-size="1.4">
<text x="30.9" y="1.4">5</text>
<text x="88.8" y="1.4">4</text>
<text x="146.7" y="1.4">3</text>
<text x="204.6" y="1.4">2</text>
<text x="262.6" y="1.4">1</text>
<text x=".5" y="26.1">D</text>
<text x="292" y="26.1">D</text>
<text x=".5" y="71.9">C</text>
<text x="292" y="71.9">C</text>
<text x=".5" y="117.8">B</text>
<text x="292" y="117.8">B</text>
<text x=".5" y="163.6">A</text>
<text x="292" y="163.6">A</text>
<text x="30.9" y="186.8">5</text>
<text x="88.8" y="186.8">4</text>
<text x="146.7" y="186.8">3</text>
<text x="204.6" y="186.8">2</text>
<text x="262.6" y="186.8">1</text>
</g>
</svg>
